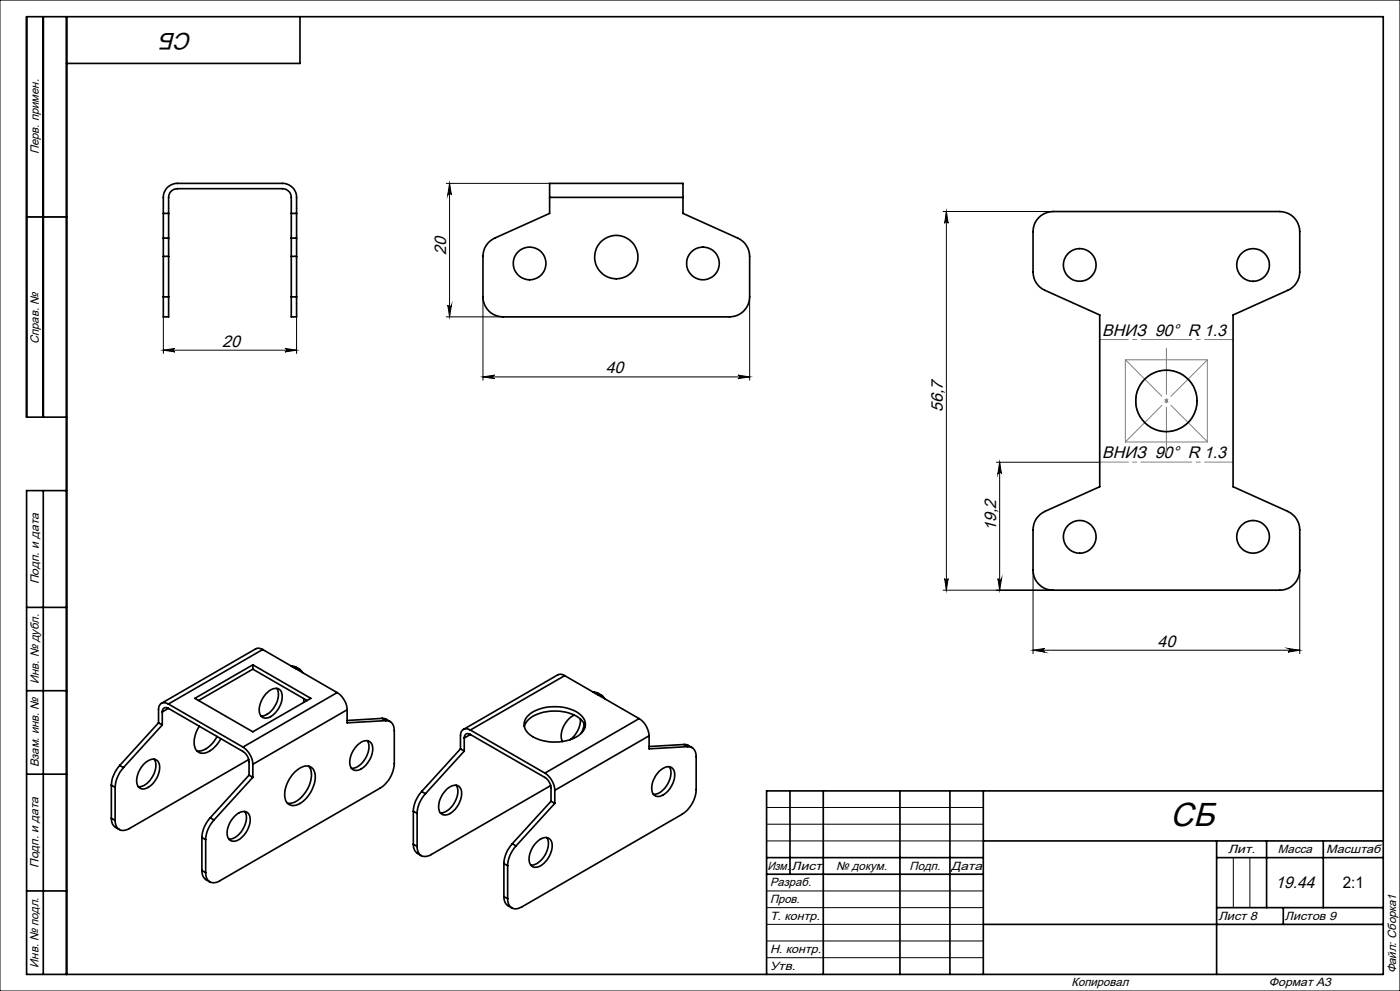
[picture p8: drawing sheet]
<svg xmlns="http://www.w3.org/2000/svg" width="420mm" height="297mm" viewBox="0 0 420 297" stroke-linecap="round" stroke-linejoin="round" font-family="sans-serif">
<g fill="none" stroke="#808080" stroke-width=".3">
<path d="M337.6 107.8h24.6v24.7h-24.6zM349.6 119.8l.7 .7M349.9 119.7v.9M350.3 119.8l-.7 .7M349.4 120.2h1"/>
<circle cx="349.9" cy="120.1" r="9.2"/>
</g>
<g fill="none" stroke="#000" stroke-width=".3">
<path d="M0 0h420v297h-420zM133.9 55h31M134.9 55l.5 3.5a.55 .55 0 0 0-.5-.5 .55 .55 0 0 0-.6 .5zM134.9 55v40M8 65h12M282.9 63.4h33M283.9 63.4l.5 3.5a.53 .53 0 0 0-.5-.5 .53 .53 0 0 0-.5 .5zM283.9 63.4v113.5M49 95v10.9M89 95v10.9M133.9 95h17M134.3 91.4a.55 .55 0 0 0 .6 .6 .55 .55 0 0 0 .5-.6l-.5 3.6z"/>
<path d="M144.9 89v24.9M224.9 89v24.9M49 104.9h40M49 104.9l3.5-.5a.53 .53 0 0 0-.5 .5 .53 .53 0 0 0 .5 .6zM85.5 104.4l3.5 .5-3.5 .6a.53 .53 0 0 0 .5-.6 .53 .53 0 0 0-.5-.5zM144.9 113l3.5-.6a.53 .53 0 0 0-.5 .6 .53 .53 0 0 0 .5 .5zM144.9 113h80M221.4 112.4l3.5 .6-3.5 .5a.53 .53 0 0 0 .5-.5 .53 .53 0 0 0-.5-.6zM298.9 138.5h31M299.9 138.5l.6 3.5a.55 .55 0 0 0-.6-.5 .55 .55 0 0 0-.5 .5zM299.9 138.5v38.4M282.9 176.9h33"/>
<path d="M283.4 173.4a.53 .53 0 0 0 .5 .5 .53 .53 0 0 0 .5-.5l-.5 3.5zM299.4 173.4a.55 .55 0 0 0 .5 .5 .55 .55 0 0 0 .6-.5l-.6 3.5zM309.9 170.9v25M389.9 170.9v25M309.9 194.9l3.5-.6a.55 .55 0 0 0-.5 .6 .55 .55 0 0 0 .5 .5zM309.9 194.9h80M386.4 194.3l3.5 .6-3.5 .5a.55 .55 0 0 0 .5-.5 .55 .55 0 0 0-.5-.6zM230 242h65M230 247h65M230 252h65M370 257v15M375 257v15"/>
<path d="M230 267h65M230 272h65M230 277h65M230 282h65M230 287h65"/>
</g>
<g fill="none" stroke="#000" stroke-width=".5">
<path d="M13 5v120M20 5v287M90 5v14h-70M164.9 59.2v4.8l-16.5 7.4a6 6 0 0 0-3.5 5.4v12.2a6 6 0 0 0 6 6h68a6 6 0 0 0 6-6v-12.2a6.1 6.1 0 0 0-3.6-5.4l-16.4-7.4v-4.8M164.9 59.2v-4.2h40v4.2M164.9 59.2h40M8 65h12M49 71.4v5.4M49 71.4v-12.2a4.2 4.2 0 0 1 4.2-4.2h31.6a4.2 4.2 0 0 1 4.2 4.2v12.2M49 76.8h1.6M49 71.4h1.6M49 76.8v12.2"/>
<path d="M49 64h1.6M50.6 71.4v5.4M50.6 71.4v-12.2a2.59 2.59 0 0 1 2.6-2.7h31.6a2.65 2.65 0 0 1 2.6 2.7v12.2M50.6 76.8v12.2M87.4 71.4v5.4M87.4 76.8v12.2M87.4 76.8h1.6M87.4 71.4h1.6M87.4 64h1.6M89 71.4v5.4M89 76.8v12.2M311.7 65.2a6.1 6.1 0 0 1 4.2-1.8h68a6 6 0 0 1 6 6v12.1a6.1 6.1 0 0 1-3.5 5.5l-16.5 7.4v51.5l16.5 7.4a6.1 6.1 0 0 1 3.5 5.5v12.1a6 6 0 0 1-6 6h-68a6 6 0 0 1-6-6v-12.1a6 6 0 0 1 3.5-5.5l16.5-7.4v-51.5l-16.5-7.4a6 6 0 0 1-3.5-5.5v-12.1a5.9 5.9 0 0 1 1.8-4.2z"/>
<path d="M49 89v6h1.6v-6M49 89h1.6M87.4 89v6h1.6v-6M87.4 89h1.6M20 125h-12v-120h407v287h-407v-145h12M13 147v145M8 182h12M75.8 199.2v1.4M78.8 194.7l-.9-.4-1.2 .1-28.3 16.4M78.8 194.7l-28.3 16.3M78.8 194.7l22.3 12.9M87.4 199.6h.1"/>
<path d="M87.5 199.6l1 .2 1.4 .8M87.5 199.6l1.1 .7M8 207h12M47.6 216.6l1.1 .7M47.6 216.6l-11.7 12.8M48.7 213.4v3.9M48.7 217.3l-11.7 12.7M50.5 212.3l22.4 12.9a4 4 0 0 1 1.8 3.2v3.9M50.5 212.3a1.13 1.13 0 0 0-1.3-.1 1.13 1.13 0 0 0-.5 1.2M50.5 211a1.81 1.81 0 0 0-2.1-.2 1.81 1.81 0 0 0-.8 1.9v3.9M50.5 211l22.4 12.9M50.5 212.3l-1.8 1.1"/>
<path d="M58.5 209.3l17.3-10.1 17.4 10.1-17.4 10zM59.8 217.6a6.8 6.8 0 0 0-.8 7.4 3.1 3.1 0 0 0 4.4-.2l1.6-1.6 1.3-1.8M75.8 200.6l16.3 9.3M75.8 200.6l-16.2 9.3M79.8 208a3.4 3.4 0 0 1 4-1.4 4.4 4.4 0 0 1 0 5.3 5.1 5.1 0 0 1-4.5 3.3 2.39 2.39 0 0 1-1.5-3l.8-2.5zM83 206.3a6.4 6.4 0 0 1-2.9 7.8l-1 .4-.8 .1M88.5 200.3h.1M88.6 200.3a2.11 2.11 0 0 1 2.2 1.3M91.1 209.4v1.1M101.1 207.6a6.6 6.6 0 0 1 3 5.1M101.1 207.6l-28.2 16.3M104.1 212.7l-28.3 16.4"/>
<path d="M104.1 212.7v3.9l11.7-.6M114.7 215.3a3.7 3.7 0 0 1 2.3 .9M114.7 215.3l1.1 .7M114.7 215.3l-10.6 .6M115.8 216a2.55 2.55 0 0 1 2.5 3v9.9a9.4 9.4 0 0 1-4.3 7.3l-48.1 27.8a2.57 2.57 0 0 1-3 .3 2.57 2.57 0 0 1-1.2-2.8M141.1 218.8a1.83 1.83 0 0 0-2.1-.2 1.83 1.83 0 0 0-.9 1.9v3.9M141.1 218.8l22.4 12.9M157.3 217.7a6.4 6.4 0 0 1 4.9-4 13.7 13.7 0 0 1 11.9 1.8l.9 1 .6 1.2M158.2 214.7a12.8 12.8 0 0 1 12.4-2.3 6.2 6.2 0 0 1 5 4.4 5.2 5.2 0 0 1-4.2 4.7 13.8 13.8 0 0 1-12.7-1.5 3.5 3.5 0 0 1-.5-5.3zM169.4 202.5l-.9-.4-1.2 .2-28.3 16.3M169.4 202.5l-28.3 16.3M169.4 202.5l22.3 12.9"/>
<path d="M172.3 214.3a6.9 6.9 0 0 0-3.6 7.7l.1 .2M174.1 215.5a7.6 7.6 0 0 1-3.1 6.2M175.3 216.9l-.9 2.9M178 207.4h.1M178.1 207.4a3.7 3.7 0 0 1 2.3 1M178.1 207.4l1.1 .7M179.1 208.1h.1M179.2 208.1a2.11 2.11 0 0 1 2.2 1.3M191.7 215.4a6.6 6.6 0 0 1 3 5.1M191.7 215.4l-28.2 16.3M8 232h12M33.4 235.3l1.1 .7"/>
<path d="M33.4 235.3v9.9M34.5 236v9.9M35.9 229.4a9.8 9.8 0 0 0-2.5 5.9M35.9 229.4l1.1 .6M37 230a9.8 9.8 0 0 0-2.5 6M43.5 228.7a2.75 2.75 0 0 1 3.9-.6 6.1 6.1 0 0 1-2 7.2 2.75 2.75 0 0 1-3.9 .5 6.1 6.1 0 0 1 2-7.1zM46.2 227.5a6 6 0 0 1-1.9 7.1l-1.5 1-1.3 .2M65.1 220.7a6.7 6.7 0 0 1-6 4.3M72.9 223.9a6.7 6.7 0 0 1 2.9 5.2M74.6 227.6l-35.8 20.7a2.61 2.61 0 0 1-3 .3 2.61 2.61 0 0 1-1.3-2.7M74.7 232.3l1.1 .7M74.7 232.3l-11.6 12.8"/>
<path d="M75.8 229.1v3.9M75.8 233l-11.6 12.7M88.1 231.8a5.2 5.2 0 0 1 4.8-2.1 4 4 0 0 1 1.4 5.1 9.1 9.1 0 0 1-6 6.6 2.76 2.76 0 0 1-2.9-3.4 10.1 10.1 0 0 1 2.7-6.2zM92.6 229.6a6.3 6.3 0 0 1-.5 7 7 7 0 0 1-5.7 4.2l-.2-.1M106.9 223.6a3.3 3.3 0 0 1 4.1-1.3 4.3 4.3 0 0 1 0 5.2 5.2 5.2 0 0 1-4.5 3.4 2.64 2.64 0 0 1-1.4-3.7l.7-1.9zM110.2 222a6.1 6.1 0 0 1-2 7.1l-1.4 .9-1.4 .3M126.5 237.2a9.2 9.2 0 0 0-2.5 5.9M126.5 237.2l1.1 .7M127.6 237.9a9.3 9.3 0 0 0-2.5 5.9M134.1 236.5a2.79 2.79 0 0 1 3.8-.6 6 6 0 0 1-1.9 7.2 2.71 2.71 0 0 1-3.9 .5 6.1 6.1 0 0 1 2-7.1zM136.8 235.3a6.1 6.1 0 0 1-1.9 7.1l-1.5 1-1.3 .2M138.1 224.4l1.2 .7"/>
<path d="M138.1 224.4l-11.6 12.8M139.3 221.2v3.9M139.3 225.1l-11.7 12.8M141.1 220.1l22.4 12.9a4.3 4.3 0 0 1 1.8 3.2v3.9M141.1 220.1a1.11 1.11 0 0 0-1.3-.1 1.11 1.11 0 0 0-.5 1.2M141.1 220.1l-1.8 1.1M163.5 231.7a6.7 6.7 0 0 1 2.9 5.2M165.2 235.4l-35.8 20.7a2.57 2.57 0 0 1-3 .3 2.57 2.57 0 0 1-1.3-2.7M166.4 236.9v3.9M194.7 220.5l-28.3 16.4M194.7 220.5v3.9l11.6-.6M197.5 231.4a3.4 3.4 0 0 1 4.1-1.3 4.3 4.3 0 0 1 0 5.2 5.2 5.2 0 0 1-4.5 3.4 2.33 2.33 0 0 1-1.6-3l.5-2z"/>
<path d="M200.8 229.8a6 6 0 0 1-2 7.1l-1.5 .9-1.3 .3M205.2 223.1a3.5 3.5 0 0 1 2.4 .9M205.2 223.1l1.1 .7M205.2 223.1l-10.5 .6M206.3 223.8a2.55 2.55 0 0 1 2.5 3v9.9a9.4 9.4 0 0 1-4.2 7.3l-48.1 27.8a2.59 2.59 0 0 1-3 .3 2.59 2.59 0 0 1-1.2-2.8M237 237v25M247 237v55M270 237v55M285 237v55M295 237v55M415 237h-185v55M33.4 245.2l.3 1.7a3.5 3.5 0 0 0 2.1 1.7"/>
<path d="M33.4 245.2l1.1 .7M60.6 251l1.1 .6M60.6 251v9.9M61.7 251.6v9.9M63.1 245.1a9.2 9.2 0 0 0-2.5 5.9M63.1 245.1l1.1 .6M64.2 245.7a9.3 9.3 0 0 0-2.5 5.9M70.2 244.9a3.4 3.4 0 0 1 4-1.4 4.4 4.4 0 0 1 0 5.3 4.8 4.8 0 0 1-4.9 3.2 3.5 3.5 0 0 1-.6-4.8zM73.4 243.2a6.1 6.1 0 0 1-2 7.1l-1.4 .9-1.3 .3M124 253l.3 1.7a3.7 3.7 0 0 0 2.1 1.7M124 243.1l1.1 .7M124 253l1.1 .7"/>
<path d="M124 243.1v9.9M125.1 243.8v9.9M151.2 258.8l1.1 .7M151.2 258.8v9.9M152.3 259.5v9.8M153.7 252.9a9.4 9.4 0 0 0-2.5 5.9M153.7 252.9l1.1 .6M154.8 253.5a9.2 9.2 0 0 0-2.5 6M160.8 252.7a3.3 3.3 0 0 1 4-1.3 4.3 4.3 0 0 1 0 5.2 5 5 0 0 1-4.9 3.2 3.6 3.6 0 0 1-.6-4.8zM164 251a6 6 0 0 1-2 7.1l-1.5 .9-1.3 .3M165.3 240.1l1.1 .7M165.3 240.1l-11.6 12.8"/>
<path d="M166.4 240.8l-11.6 12.7M230 257h65M295 252h120M365 252v40M365 257h50M380 252v20M397 252v20M8 267h12M60.6 260.9l.3 1.7a3.4 3.4 0 0 0 2 1.7M60.6 260.9l1.1 .6M151.2 268.7l.3 1.7a3.4 3.4 0 0 0 2 1.7M151.2 268.7l1.1 .6"/>
<path d="M230 262h65M295 277h120M365 272h50M385 272v5"/>
<circle cx="158.9" cy="79" r="4.9"/>
<circle cx="184.9" cy="77.1" r="6.5"/>
<circle cx="210.9" cy="79" r="4.9"/>
<circle cx="323.9" cy="79.4" r="4.9"/>
<circle cx="375.9" cy="79.4" r="4.9"/>
<circle cx="349.9" cy="120.2" r="9.2"/>
<circle cx="323.9" cy="160.9" r="4.9"/>
<circle cx="375.9" cy="160.9" r="4.9"/>
</g>
<path d="M349.9 135.9v-31.6" fill="none" stroke="#808080" stroke-width=".3" stroke-dasharray="15.2 1.3 1.3 1.3" stroke-dashoffset="1.3"/>
<path d="M337.6 107.8l24.6 24.6M362.2 107.8l-24.6 24.6" fill="none" stroke="#808080" stroke-width=".3" stroke-dasharray="15.2 1.3 1.3 1.3" stroke-dashoffset="-.2"/>
<path d="M329.9 101.8h40M369.9 138.5h-40" fill="none" stroke="#808080" stroke-width=".3" stroke-dasharray="15.2 1.3 1.3 1.3" stroke-dashoffset="6.7"/>
<g fill="#000">
<path d="M134.3 91.4a.55 .55 0 0 0 .6 .6 .55 .55 0 0 0 .5-.6l-.5 3.6zM134.9 55l.5 3.5a.55 .55 0 0 0-.5-.5 .55 .55 0 0 0-.6 .5zM283.4 173.4a.53 .53 0 0 0 .5 .5 .53 .53 0 0 0 .5-.5l-.5 3.5zM283.9 63.4l.5 3.5a.53 .53 0 0 0-.5-.5 .53 .53 0 0 0-.5 .5zM299.4 173.4a.55 .55 0 0 0 .5 .5 .55 .55 0 0 0 .6-.5l-.6 3.5zM299.9 138.5l.6 3.5a.55 .55 0 0 0-.6-.5 .55 .55 0 0 0-.5 .5z"/>
<path d="M49 104.9l3.5-.5a.53 .53 0 0 0-.5 .5 .53 .53 0 0 0 .5 .6zM85.5 104.4l3.5 .5-3.5 .6a.53 .53 0 0 0 .5-.6 .53 .53 0 0 0-.5-.5z"/>
<path d="M144.9 113l3.5-.6a.53 .53 0 0 0-.5 .6 .53 .53 0 0 0 .5 .5zM221.4 112.4l3.5 .6-3.5 .5a.53 .53 0 0 0 .5-.5 .53 .53 0 0 0-.5-.6zM309.9 194.9l3.5-.6a.55 .55 0 0 0-.5 .6 .55 .55 0 0 0 .5 .5zM386.4 194.3l3.5 .6-3.5 .5a.55 .55 0 0 0 .5-.5 .55 .55 0 0 0-.5-.6z"/>
</g>
<text font-size="10" x="351.1" y="247.6">СБ</text>
<text font-size="7.1" x="57.8" y="9.8" transform="rotate(-180 57.8 9.8)">СБ</text>
<g font-size="5">
<text x="133.8" y="76.4" transform="rotate(-90 133.8 76.4)">20</text>
<text x="330.7" y="100.7">ВНИЗ 90° R 1.3</text>
<text x="66.7" y="103.9">20</text>
<text x="181.7" y="111.9">40</text>
<text x="282.9" y="123.4" transform="rotate(-90 282.9 123.4)">56,7</text>
<text x="330.7" y="137.4">ВНИЗ 90° R 1.3</text>
<text x="298.9" y="159.2" transform="rotate(-90 298.9 159.2)">19,2</text>
<text x="347.3" y="193.8">40</text>
<text x="382.7" y="266.1">19.44</text>
</g>
<text font-size="4.8" x="402.8" y="266.1">2:1</text>
<g font-size="3.6">
<text x="11.6" y="46.3" transform="rotate(-90 11.6 46.3)">Перв. примен.</text>
<text x="11.6" y="103.2" transform="rotate(-90 11.6 103.2)">Справ. №</text>
<text x="11.6" y="175.1" transform="rotate(-90 11.6 175.1)">Подп. и дата</text>
<text x="11.6" y="205" transform="rotate(-90 11.6 205)">Инв. № дубл.</text>
<text x="11.6" y="230" transform="rotate(-90 11.6 230)">Взам. инв. №</text>
<text x="368.4" y="255.6">Лит.</text>
<text x="383.4" y="255.6">Масса</text>
<text x="397.8" y="255.6">Масштаб</text>
<text x="11.6" y="260.1" transform="rotate(-90 11.6 260.1)">Подп. и дата</text>
<text x="230.2" y="260.6">Изм.</text>
<text x="237.5" y="260.6">Лист</text>
<text x="250.9" y="260.6">№ докум.</text>
<text x="272.9" y="260.6">Подп.</text>
<text x="285.4" y="260.6">Дата</text>
<text x="231" y="265.6">Разраб.</text>
<text x="231" y="275.6">Т. контр.</text>
<text x="231" y="270.6">Пров.</text>
<text x="365.5" y="275.6">Лист 8</text>
<text x="385.5" y="275.6">Листов 9</text>
<text x="231" y="285.6">Н. контр.</text>
<text x="11.6" y="290" transform="rotate(-90 11.6 290)">Инв. № подл.</text>
<text x="231" y="290.6">Утв.</text>
<text x="418.9" y="291.7" transform="rotate(-90 418.9 291.7)">Файл: Сборка1</text>
<text x="321.5" y="295.6">Копировал</text>
<text x="380.7" y="295.6">Формат А3</text>
</g>
</svg>
